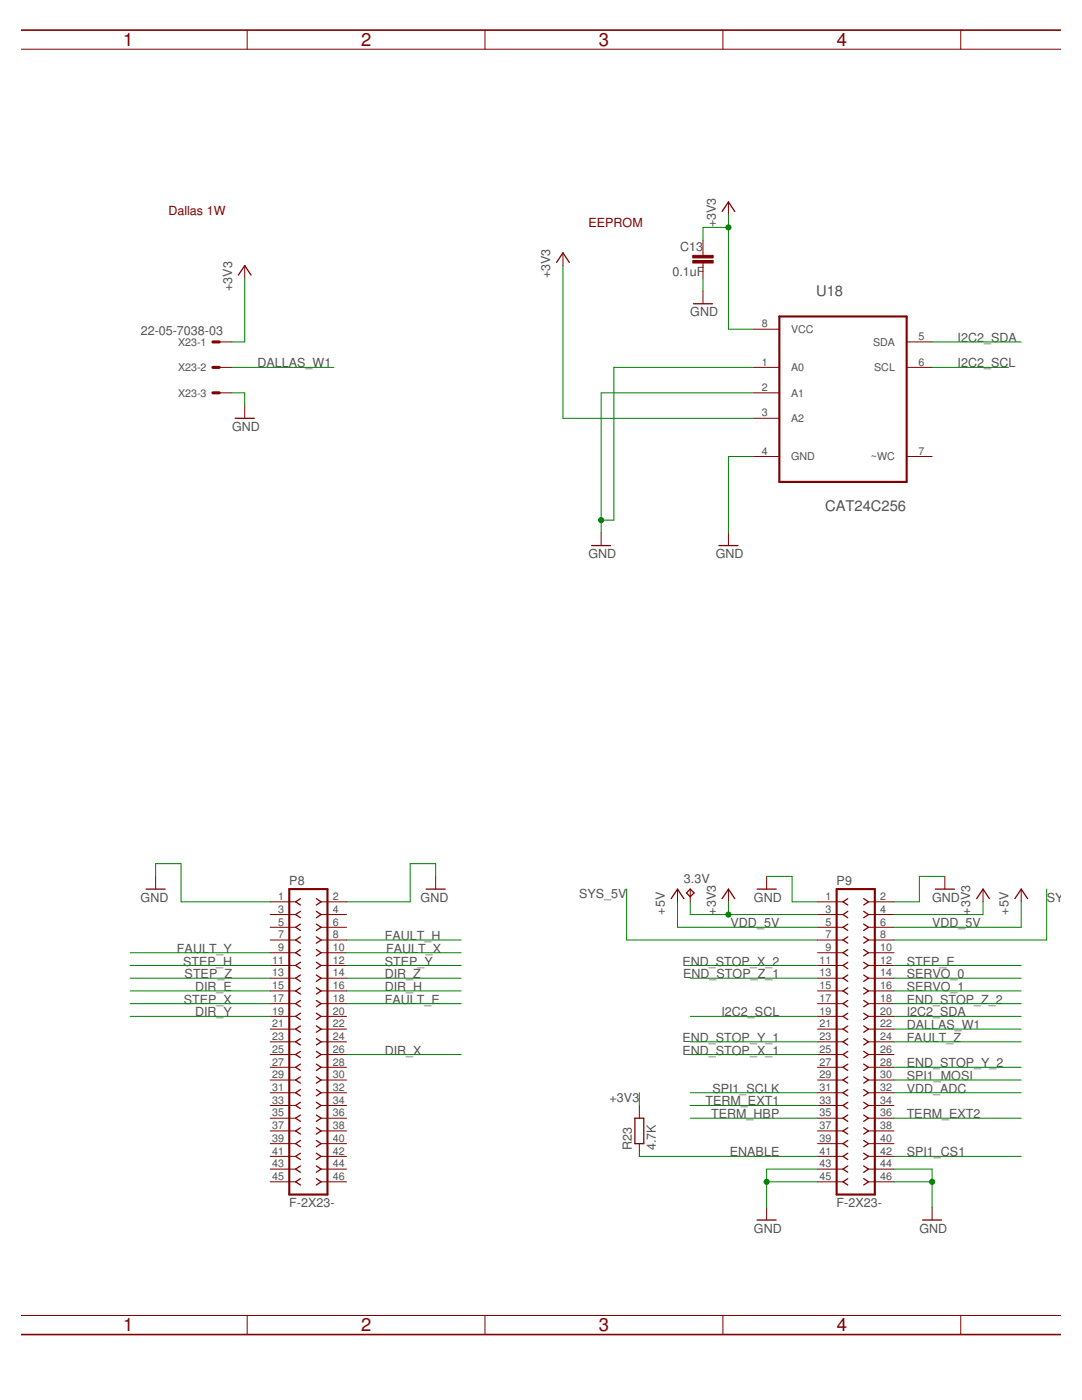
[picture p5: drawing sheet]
<svg xmlns="http://www.w3.org/2000/svg" width="216mm" height="279mm" viewBox="0 0 216 279" stroke-linecap="round" stroke-linejoin="round" font-family="sans-serif">
<g fill="none" stroke="#800000" stroke-width=".25">
<path d="M47.6 54.9l1.2-1.9 1.3 1.9M111.1 52.4l1.2-1.9 1.3 1.9M144.1 42.2l1.3-1.9 1.2 1.9M138.4 60.6h3.8M46.9 83.5h3.8M118 108.9h3.9M143.4 108.9h3.9M29.1 177.4h3.9M59.9 179.3l-.9 .7 .9 .6M63.1 179.3l1 .7-1 .6M85 177.4h3.8M133.9 179.3l1.3-1.9 1.3 1.9"/>
<path d="M137 178.2l.7-.8 .8 .8-.8 .8zM144.1 179.3l1.3-1.9 1.2 1.9M151.1 177.4h3.8M169.2 179.3l-1 .7 1 .6M172.3 179.3l1 .7-1 .6M186.6 177.4h3.8M194.9 179.3l1.3-1.9 1.2 1.9M202.5 179.3l1.3-1.9 1.2 1.9M59.9 181.9l-.9 .6 .9 .7M59.9 184.4l-.9 .7 .9 .6M59.9 187l-.9 .6 .9 .6M59.9 189.5l-.9 .6 .9 .7"/>
<path d="M59.9 192l-.9 .7 .9 .6M59.9 194.6l-.9 .6 .9 .7M59.9 197.1l-.9 .7 .9 .6M59.9 199.7l-.9 .6 .9 .6M63.1 181.9l1 .6-1 .7M63.1 187l1 .6-1 .6M63.1 184.4l1 .7-1 .6M63.1 192l1 .7-1 .6M63.1 189.5l1 .6-1 .7M63.1 197.1l1 .7-1 .6M63.1 194.6l1 .6-1 .7M63.1 199.7l1 .6-1 .6"/>
<path d="M169.2 181.9l-1 .6 1 .7M169.2 184.4l-1 .7 1 .6M169.2 187l-1 .6 1 .6M169.2 189.5l-1 .6 1 .7M169.2 192l-1 .7 1 .6M169.2 194.6l-1 .6 1 .7M169.2 197.1l-1 .7 1 .6M169.2 199.7l-1 .6 1 .6M172.3 181.9l1 .6-1 .7M172.3 187l1 .6-1 .6M172.3 184.4l1 .7-1 .6M172.3 192l1 .7-1 .6"/>
<path d="M172.3 189.5l1 .6-1 .7M172.3 197.1l1 .7-1 .6M172.3 194.6l1 .6-1 .7M172.3 199.7l1 .6-1 .6M59.9 202.2l-.9 .6 .9 .7M59.9 204.7l-.9 .7 .9 .6M59.9 207.3l-.9 .6 .9 .7M59.9 209.8l-.9 .7 .9 .6M59.9 212.4l-.9 .6 .9 .6M59.9 214.9l-.9 .6 .9 .7M59.9 217.4l-.9 .7 .9 .6M59.9 220l-.9 .6 .9 .7"/>
<path d="M63.1 202.2l1 .6-1 .7M63.1 204.7l1 .7-1 .6M63.1 207.3l1 .6-1 .7M63.1 209.8l1 .7-1 .6M63.1 212.4l1 .6-1 .6M63.1 214.9l1 .6-1 .7M63.1 217.4l1 .7-1 .6M63.1 220l1 .6-1 .7M169.2 202.2l-1 .6 1 .7M169.2 204.7l-1 .7 1 .6M169.2 207.3l-1 .6 1 .7M169.2 209.8l-1 .7 1 .6"/>
<path d="M169.2 212.4l-1 .6 1 .6M169.2 214.9l-1 .6 1 .7M169.2 217.4l-1 .7 1 .6M169.2 220l-1 .6 1 .7M172.3 202.2l1 .6-1 .7M172.3 204.7l1 .7-1 .6M172.3 207.3l1 .6-1 .7M172.3 209.8l1 .7-1 .6M172.3 212.4l1 .6-1 .6M172.3 214.9l1 .6-1 .7M172.3 217.4l1 .7-1 .6M172.3 220l1 .6-1 .7"/>
<path d="M59.9 222.5l-.9 .7 .9 .6M59.9 225.1l-.9 .6 .9 .6M59.9 227.6l-.9 .6 .9 .7M59.9 230.1l-.9 .7 .9 .6M59.9 232.7l-.9 .6 .9 .7M59.9 235.2l-.9 .7 .9 .6M63.1 222.5l1 .7-1 .6M63.1 225.1l1 .6-1 .6M63.1 227.6l1 .6-1 .7M63.1 230.1l1 .7-1 .6M63.1 232.7l1 .6-1 .7M63.1 235.2l1 .7-1 .6"/>
<path d="M126.7 223.2h1.8v5h-1.8zM169.2 222.5l-1 .7 1 .6M169.2 225.1l-1 .6 1 .6M169.2 227.6l-1 .6 1 .7M169.2 230.1l-1 .7 1 .6M169.2 232.7l-1 .6 1 .7M169.2 235.2l-1 .7 1 .6M172.3 222.5l1 .7-1 .6M172.3 225.1l1 .6-1 .6M172.3 227.6l1 .6-1 .7M172.3 230.1l1 .7-1 .6M172.3 232.7l1 .6-1 .7"/>
<path d="M172.3 235.2l1 .7-1 .6M151.1 243.5h3.8M184.1 243.5h3.8"/>
</g>
<g fill="none" stroke="#800000" stroke-width=".2">
<path d="M4.1 9.8h207.7M49.3 6v3.8M96.8 6v3.8M144.3 6v3.8M191.7 6v3.8M48.8 53v2.5M112.3 50.5v2.5M140.3 47.9v3.1M140.3 52.5v3M140.3 58.1v2.5M145.4 40.3v2.5M43.8 73.3h2.5"/>
<path d="M43.8 78.4h2.5M43.8 68.2h2.5M150.4 65.7h5.1M150.4 73.3h5.1M150.4 78.4h5.1M180.9 73.3h5.1M180.9 68.2h5.1M48.8 80.9v2.6M150.4 91.1h5.1M150.4 83.5h5.1M180.9 91.1h5.1M120 106.3v2.6"/>
<path d="M145.4 106.3v2.6M31.1 174.9v2.5M53.9 180h5.1M64.1 180h5.1M86.9 174.9v2.5M135.2 177.4v2.6M137.7 177.4v2.6M145.4 177.4v2.6M153 174.9v2.5M163.1 180h5.1M173.3 180h5.1M188.5 174.9v2.5"/>
<path d="M196.2 177.4v2.6M203.8 177.4v2.6M53.9 182.5h5.1M53.9 185.1h5.1M53.9 187.6h5.1M53.9 190.1h5.1M53.9 192.7h5.1M53.9 195.2h5.1M53.9 197.8h5.1M64.1 182.5h5.1M64.1 185.1h5.1M64.1 187.6h5.1"/>
<path d="M64.1 190.1h5.1M64.1 192.7h5.1M64.1 195.2h5.1M64.1 197.8h5.1M163.1 182.5h5.1M163.1 185.1h5.1M163.1 187.6h5.1M163.1 190.1h5.1M163.1 192.7h5.1M163.1 195.2h5.1M163.1 197.8h5.1M173.3 182.5h5.1"/>
<path d="M173.3 185.1h5.1M173.3 187.6h5.1M173.3 190.1h5.1M173.3 192.7h5.1M173.3 195.2h5.1M173.3 197.8h5.1M53.9 200.3h5.1M53.9 202.8h5.1M53.9 205.4h5.1M53.9 207.9h5.1M53.9 210.5h5.1M53.9 213h5.1"/>
<path d="M53.9 215.5h5.1M53.9 218.1h5.1M64.1 200.3h5.1M64.1 202.8h5.1M64.1 205.4h5.1M64.1 207.9h5.1M64.1 210.5h5.1M64.1 213h5.1M64.1 215.5h5.1M64.1 218.1h5.1M163.1 200.3h5.1M163.1 202.8h5.1"/>
<path d="M163.1 205.4h5.1M163.1 207.9h5.1M163.1 210.5h5.1M163.1 213h5.1M163.1 215.5h5.1M163.1 218.1h5.1M173.3 200.3h5.1M173.3 202.8h5.1M173.3 205.4h5.1M173.3 207.9h5.1M173.3 210.5h5.1M173.3 213h5.1"/>
<path d="M173.3 215.5h5.1M173.3 218.1h5.1M53.9 220.6h5.1M53.9 223.2h5.1M53.9 225.7h5.1M53.9 228.2h5.1M53.9 230.8h5.1M53.9 233.3h5.1M53.9 235.9h5.1M64.1 220.6h5.1M64.1 223.2h5.1M64.1 225.7h5.1"/>
<path d="M64.1 228.2h5.1M64.1 230.8h5.1M64.1 233.3h5.1M64.1 235.9h5.1M127.6 220.6v2.6M127.6 228.2v2.6M163.1 220.6h5.1M163.1 223.2h5.1M163.1 225.7h5.1M163.1 228.2h5.1M163.1 230.8h5.1M163.1 233.3h5.1"/>
<path d="M163.1 235.9h5.1M173.3 220.6h5.1M173.3 223.2h5.1M173.3 225.7h5.1M173.3 228.2h5.1M173.3 230.8h5.1M173.3 233.3h5.1M173.3 235.9h5.1M153 240.9v2.6M186 240.9v2.6M4.1 262.5h207.7M49.3 262.5v3.8"/>
<path d="M96.8 262.5v3.8M144.3 262.5v3.8M191.7 262.5v3.8"/>
</g>
<path d="M4.1 6h207.7M4.1 266.3h207.7" fill="none" stroke="#800000" stroke-width=".32"/>
<g fill="#800000" stroke="#800000" stroke-width=".2">
<path d="M138.2 52h4.1v.5h-4.1z"/>
<path d="M138.2 51h4.1v.5h-4.1z"/>
</g>
<path d="M155.5 63.2h25.4v33h-25.4zM57.7 177.4h7.6v61h-7.6zM166.9 177.4h7.7v61h-7.7z" fill="none" stroke="#800000" stroke-width=".42"/>
<path d="M42.5 68.2h1.3M42.5 73.3h1.3M42.5 78.4h1.3" fill="none" stroke="#800000" stroke-width=".61"/>
<g fill="none" stroke="#008000" stroke-width=".2">
<path d="M48.8 55.5v12.7h-2.5M112.3 53v30.5h38.1M140.3 55.5v2.6M145.4 42.8v22.9h5M145.4 45.4h-5.1v2.5M46.3 78.4h2.5v2.5M46.3 73.3h20.3M150.4 73.3h-27.9v30.5h-2.5M150.4 78.4h-30.4v27.9M186 73.3h15.2M186 68.2h17.8M150.4 91.1h-5v15.2"/>
<path d="M31.1 174.9v-2.5h5v7.6h17.8M86.9 174.9v-2.5h-5v7.6h-12.7M125 177.4v10.2h38.1M135.2 180v5.1h27.9M137.7 180v2.5h25.4M145.4 180v2.5M153 174.9h5.1v5.1h5M188.5 174.9h-5v5.1h-5.1M196.2 180v2.5h-17.8M203.8 180v5.1h-25.4M208.9 177.4v10.2h-30.5M26 195.2h27.9"/>
<path d="M26 190.1h27.9M26 192.7h27.9M26 197.8h27.9M69.2 195.2h22.8M69.2 190.1h22.8M69.2 192.7h22.8M69.2 197.8h22.8M69.2 187.6h22.8M137.7 195.2h25.4M137.7 192.7h25.4M178.4 195.2h25.4M178.4 192.7h25.4"/>
<path d="M178.4 197.8h25.4M26 202.8h27.9M26 200.3h27.9M69.2 210.5h22.8M69.2 200.3h22.8M127.6 218.1v2.5M137.7 202.8h25.4M137.7 218.1h25.4M137.7 210.5h25.4M137.7 207.9h25.4M178.4 202.8h25.4M178.4 218.1h25.4"/>
<path d="M178.4 200.3h25.4M178.4 207.9h25.4M178.4 215.5h25.4M178.4 213h25.4M178.4 205.4h25.4M127.6 230.8h35.5M137.7 223.2h25.4M137.7 220.6h25.4M153 235.9h10.1M163.1 233.3h-10.1v7.6M178.4 235.9h7.6M178.4 233.3h7.6v7.6"/>
<path d="M178.4 230.8h25.4M178.4 223.2h25.4"/>
</g>
<g fill="#008000" stroke="#008000" stroke-width=".2">
<circle cx="186" cy="235.9" r=".51"/>
<circle cx="153" cy="235.9" r=".51"/>
<circle cx="120" cy="103.8" r=".51"/>
<circle cx="145.4" cy="182.5" r=".51"/>
<circle cx="145.4" cy="45.4" r=".51"/>
</g>
<g font-size="3.7" fill="#800000">
<text x="24.6" y="9.2">1</text>
<text x="72" y="9.2">2</text>
<text x="119.5" y="9.2">3</text>
<text x="167" y="9.2">4</text>
<text x="24.6" y="265.7">1</text>
<text x="72" y="265.7">2</text>
<text x="119.5" y="265.7">3</text>
<text x="167" y="265.7">4</text>
</g>
<g font-size="2.9" fill="#505050">
<text x="162.9" y="59.1">U18</text>
<text x="164.6" y="101.9">CAT24C256</text>
</g>
<g font-size="2.5" fill="#800000">
<text x="33.6" y="42.8">Dallas 1W</text>
<text x="117.4" y="45.4">EEPROM</text>
</g>
<g font-size="2.5" fill="#505050">
<text x="142.8" y="45.4" transform="rotate(-90 142.8 45.4)">+3V3</text>
<text x="135.7" y="50.1">C13</text>
<text x="46.3" y="58.1" transform="rotate(-90 46.3 58.1)">+3V3</text>
<text x="109.8" y="55.5" transform="rotate(-90 109.8 55.5)">+3V3</text>
<text x="134.2" y="55.2">0.1uF</text>
<text x="137.7" y="63.2">GND</text>
<text x="28.1" y="66.8">22-05-7038-03</text>
<text x="191.1" y="68.2">I2C2_SDA</text>
<text x="51.4" y="73.3">DALLAS_W1</text>
<text x="191.1" y="73.3">I2C2_SCL</text>
<text x="46.3" y="86">GND</text>
<text x="117.4" y="111.4">GND</text>
<text x="142.8" y="111.4">GND</text>
<text x="28.1" y="180">GND</text>
<text x="57.7" y="176.7">P8</text>
<text x="83.9" y="180">GND</text>
<text x="115.6" y="179.2">SYS_5V</text>
<text x="136.5" y="176.2">3.3V</text>
<text x="150.4" y="180">GND</text>
<text x="166.9" y="176.7">P9</text>
<text x="186" y="180">GND</text>
<text x="208.9" y="180">SYS_5V</text>
<text x="132.7" y="182.5" transform="rotate(-90 132.7 182.5)">+5V</text>
<text x="142.8" y="182.5" transform="rotate(-90 142.8 182.5)">+3V3</text>
<text x="145.8" y="185.1">VDD_5V</text>
<text x="186" y="185.1">VDD_5V</text>
<text x="193.6" y="182.5" transform="rotate(-90 193.6 182.5)">+3V3</text>
<text x="201.2" y="182.5" transform="rotate(-90 201.2 182.5)">+5V</text>
<text x="35.3" y="190.1">FAULT_Y</text>
<text x="76.8" y="187.6">FAULT_H</text>
<text x="77" y="190.1">FAULT_X</text>
<text x="36.6" y="192.7">STEP_H</text>
<text x="36.8" y="195.2">STEP_Z</text>
<text x="38.9" y="197.8">DIR_E</text>
<text x="76.8" y="195.2">DIR_Z</text>
<text x="76.8" y="192.7">STEP_Y</text>
<text x="76.8" y="197.8">DIR_H</text>
<text x="136.2" y="192.7">END_STOP_X_2</text>
<text x="136.3" y="195.2">END_STOP_Z_1</text>
<text x="180.9" y="195.2">SERVO_0</text>
<text x="180.9" y="197.8">SERVO_1</text>
<text x="180.9" y="192.7">STEP_E</text>
<text x="36.7" y="200.3">STEP_X</text>
<text x="38.9" y="202.8">DIR_Y</text>
<text x="76.8" y="200.3">FAULT_E</text>
<text x="144" y="202.8">I2C2_SCL</text>
<text x="180.9" y="202.8">I2C2_SDA</text>
<text x="180.9" y="200.3">END_STOP_Z_2</text>
<text x="136.2" y="207.9">END_STOP_Y_1</text>
<text x="180.9" y="207.9">FAULT_Z</text>
<text x="180.9" y="205.4">DALLAS_W1</text>
<text x="76.8" y="210.5">DIR_X</text>
<text x="136.2" y="210.5">END_STOP_X_1</text>
<text x="180.9" y="215.5">SPI1_MOSI</text>
<text x="180.9" y="213">END_STOP_Y_2</text>
<text x="121.7" y="219.9">+3V3</text>
<text x="140.8" y="220.6">TERM_EXT1</text>
<text x="142.1" y="218.1">SPI1_SCLK</text>
<text x="180.9" y="218.1">VDD_ADC</text>
<text x="141.9" y="223.2">TERM_HBP</text>
<text x="180.9" y="223.2">TERM_EXT2</text>
<text x="126.1" y="229.5" transform="rotate(-90 126.1 229.5)">R23</text>
<text x="130.9" y="229.5" transform="rotate(-90 130.9 229.5)">4.7K</text>
<text x="145.6" y="230.8">ENABLE</text>
<text x="180.9" y="230.8">SPI1_CS1</text>
<text x="57.7" y="240.9">F-2X23-</text>
<text x="166.9" y="240.9">F-2X23-</text>
<text x="150.4" y="246">GND</text>
<text x="183.5" y="246">GND</text>
</g>
<g font-size="2.1" fill="#505050">
<text x="152" y="65.3">8</text>
<text x="35.5" y="69">X23-1</text>
<text x="157.9" y="66.5">VCC</text>
<text x="174.2" y="69">SDA</text>
<text x="183.3" y="67.9">5</text>
<text x="35.5" y="74.1">X23-2</text>
<text x="152" y="73">1</text>
<text x="157.9" y="74.1">A0</text>
<text x="174.4" y="74.1">SCL</text>
<text x="183.3" y="73">6</text>
<text x="35.5" y="79.2">X23-3</text>
<text x="152" y="78">2</text>
<text x="152" y="83.1">3</text>
<text x="157.9" y="79.2">A1</text>
<text x="157.9" y="84.2">A2</text>
<text x="152" y="90.7">4</text>
<text x="157.9" y="91.9">GND</text>
<text x="173.8" y="91.9">~WC</text>
<text x="183.3" y="90.7">7</text>
<text x="55.5" y="179.6">1</text>
<text x="66.4" y="179.6">2</text>
<text x="164.7" y="179.6">1</text>
<text x="175.6" y="179.6">2</text>
<text x="55.5" y="182.2">3</text>
<text x="55.5" y="184.7">5</text>
<text x="66.4" y="182.2">4</text>
<text x="66.4" y="184.7">6</text>
<text x="164.7" y="182.2">3</text>
<text x="164.7" y="184.7">5</text>
<text x="175.6" y="182.2">4</text>
<text x="175.6" y="184.7">6</text>
<text x="55.5" y="187.3">7</text>
<text x="55.5" y="189.8">9</text>
<text x="66.4" y="187.3">8</text>
<text x="66.4" y="189.8">10</text>
<text x="164.7" y="187.3">7</text>
<text x="164.7" y="189.8">9</text>
<text x="175.6" y="187.3">8</text>
<text x="175.6" y="189.8">10</text>
<text x="54.3" y="192.3">11</text>
<text x="54.3" y="194.9">13</text>
<text x="54.3" y="197.4">15</text>
<text x="66.4" y="192.3">12</text>
<text x="66.4" y="194.9">14</text>
<text x="66.4" y="197.4">16</text>
<text x="163.5" y="192.3">11</text>
<text x="163.5" y="194.9">13</text>
<text x="163.5" y="197.4">15</text>
<text x="175.6" y="192.3">12</text>
<text x="175.6" y="194.9">14</text>
<text x="175.6" y="197.4">16</text>
<text x="54.3" y="200">17</text>
<text x="54.3" y="202.5">19</text>
<text x="66.4" y="200">18</text>
<text x="66.4" y="202.5">20</text>
<text x="163.5" y="200">17</text>
<text x="163.5" y="202.5">19</text>
<text x="175.6" y="200">18</text>
<text x="175.6" y="202.5">20</text>
<text x="54.3" y="205">21</text>
<text x="54.3" y="207.6">23</text>
<text x="66.4" y="205">22</text>
<text x="66.4" y="207.6">24</text>
<text x="163.5" y="205">21</text>
<text x="163.5" y="207.6">23</text>
<text x="175.6" y="205">22</text>
<text x="175.6" y="207.6">24</text>
<text x="54.3" y="210.1">25</text>
<text x="54.3" y="212.6">27</text>
<text x="54.3" y="215.2">29</text>
<text x="66.4" y="210.1">26</text>
<text x="66.4" y="212.6">28</text>
<text x="66.4" y="215.2">30</text>
<text x="163.5" y="210.1">25</text>
<text x="163.5" y="212.6">27</text>
<text x="163.5" y="215.2">29</text>
<text x="175.6" y="210.1">26</text>
<text x="175.6" y="212.6">28</text>
<text x="175.6" y="215.2">30</text>
<text x="54.3" y="217.7">31</text>
<text x="54.3" y="220.3">33</text>
<text x="66.4" y="217.7">32</text>
<text x="66.4" y="220.3">34</text>
<text x="163.5" y="217.7">31</text>
<text x="163.5" y="220.3">33</text>
<text x="175.6" y="217.7">32</text>
<text x="175.6" y="220.3">34</text>
<text x="54.3" y="222.8">35</text>
<text x="54.3" y="225.3">37</text>
<text x="54.3" y="227.9">39</text>
<text x="66.4" y="222.8">36</text>
<text x="66.4" y="225.3">38</text>
<text x="66.4" y="227.9">40</text>
<text x="163.5" y="222.8">35</text>
<text x="163.5" y="225.3">37</text>
<text x="163.5" y="227.9">39</text>
<text x="175.6" y="222.8">36</text>
<text x="175.6" y="225.3">38</text>
<text x="175.6" y="227.9">40</text>
<text x="54.3" y="230.4">41</text>
<text x="54.3" y="233">43</text>
<text x="66.4" y="230.4">42</text>
<text x="66.4" y="233">44</text>
<text x="163.5" y="230.4">41</text>
<text x="163.5" y="233">43</text>
<text x="175.6" y="230.4">42</text>
<text x="175.6" y="233">44</text>
<text x="54.3" y="235.5">45</text>
<text x="66.4" y="235.5">46</text>
<text x="163.5" y="235.5">45</text>
<text x="175.6" y="235.5">46</text>
</g>
</svg>
